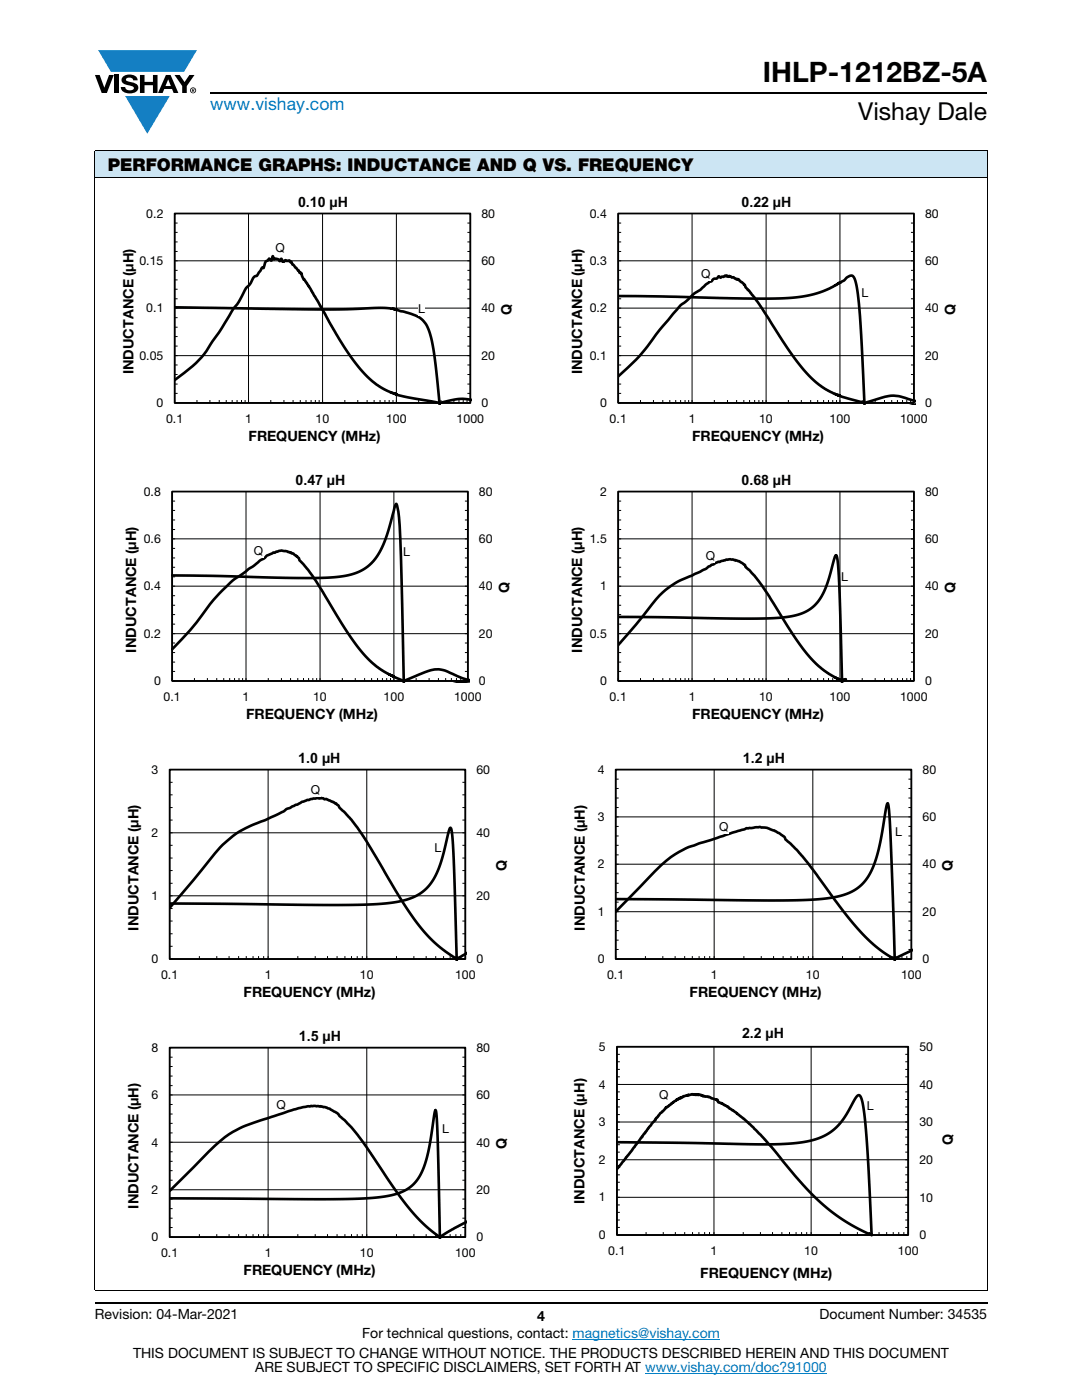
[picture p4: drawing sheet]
<svg xmlns="http://www.w3.org/2000/svg" width="216mm" height="279mm" viewBox="0 0 216 279" stroke-linecap="round" stroke-linejoin="round" font-family="sans-serif">
<g fill="#147fc3">
<path d="M19.6 10h19.7l-2.6 4.3h-1.1h-13.5z"/>
<path d="M25 19.2h8.9l-4.5 7.5z"/>
</g>
<g fill="#000">
<path d="M18.9 15h1l.9 2.5 1-2.5h.9l-1.4 3.6h-1zM22.9 15h.9v3.6h-.9zM24.6 15.3a2.1 2.1 0 0 1 2.8 .3l.1 .4h-.9a.79 .79 0 0 0-.7-.5 .79 .79 0 0 0-.8 .4l.3 .3 1 .2a1.08 1.08 0 0 1 1.2 1 1.08 1.08 0 0 1-1.1 1.2 1.73 1.73 0 0 1-2.4-1.2h.9a.96 .96 0 0 0 .8 .6 .96 .96 0 0 0 .9-.4 1.31 1.31 0 0 0-1.2-.6 1.03 1.03 0 0 1-1.1-.6 1.03 1.03 0 0 1 .2-1.1zM27.9 15h.9v1.3h1.7v-1.3h.9v3.6h-.9v-1.6h-1.7v1.6h-.9zM34.8 15h1.1l.9 1.4 1-1.4h1l-1.5 2.2v1.4h-.9v-1.4z"/>
<path d="M33.6 15.9l.5 1.3h-1.1zM33.1 15l-1.6 3.6h1l.3-.8h1.5l.3 .8h1l-1.6-3.6z"/>
<path d="M38.4 17.8h.2v.2h-.2zM38.3 17.7v.7h.1v-.3l.4 .3-.2-.3 .2-.2-.1-.2z"/>
<path d="M38.1 18a.46 .46 0 0 1 .9 0 .46 .46 0 0 1-.9 0zM37.9 18a.6 .6 0 0 0 1.2 0 .6 .6 0 0 0-1.2 0z"/>
</g>
<path d="M42 18.6h155M18.9 260h178.1" fill="none" stroke="#000" stroke-width=".36"/>
<path d="M114.3 267.3h29.3M128.7 274h36.3" fill="none" stroke="#007ec4" stroke-width=".2"/>
<path d="M18.9 30h178.1v5.5h-178.1z" fill="#cce5f3"/>
<g fill="none" stroke="#000" stroke-width=".2">
<path d="M18.9 30h178.1M18.9 35.5h178.1M18.9 30.1v227.3M197 30.1v227.3M34.9 42.6h59v37.8h-59zM34.9 52.1h59M34.9 59.6h.5M34.9 57.7h.5M34.9 55.9h.5M34.9 54h.5M34.9 50.2h.5M34.9 48.3h.5"/>
<path d="M34.9 46.4h.5M34.9 44.5h.5M49.6 42.6v37.8M64.4 42.6v37.8M79.1 42.6v37.8M93.3 59.6h.6M93.3 57.7h.6M93.3 55.9h.6M93.3 54h.6M93.3 50.2h.6M93.3 48.3h.6M93.3 46.4h.6"/>
<path d="M93.3 44.5h.6M34.9 71h59M34.9 61.5h59M34.9 78.5h.5M34.9 76.6h.5M34.9 74.7h.5M34.9 72.8h.5M34.9 69.1h.5M34.9 67.2h.5M34.9 65.3h.5M34.9 63.4h.5M39.3 79.8v.6"/>
<path d="M41.9 79.8v.6M43.7 79.8v.6M45.1 79.8v.6M46.3 79.8v.6M47.3 79.8v.6M48.2 79.8v.6M48.9 79.8v.6M54 79.8v.6M56.7 79.8v.6M58.5 79.8v.6M59.9 79.8v.6M61.1 79.8v.6"/>
<path d="M62.1 79.8v.6M62.9 79.8v.6M63.7 79.8v.6M68.8 79.8v.6M71.4 79.8v.6M73.3 79.8v.6M74.6 79.8v.6M75.8 79.8v.6M76.8 79.8v.6M77.7 79.8v.6M78.4 79.8v.6M83.5 79.8v.6"/>
<path d="M86.1 79.8v.6M88 79.8v.6M89.4 79.8v.6M90.6 79.8v.6M91.6 79.8v.6M92.4 79.8v.6M93.2 79.8v.6M93.3 78.5h.6M93.3 76.6h.6M93.3 74.7h.6M93.3 72.8h.6M93.3 69.1h.6"/>
<path d="M93.3 67.2h.6M93.3 65.3h.6M93.3 63.4h.6M18.9 257.5h178.1"/>
</g>
<path d="M34.9 42.6h59v37.8h-59z" fill="none" stroke="#000" stroke-width=".35"/>
<path d="M34.9 61.3l29.4 .5 12.2-.4 2.6 .4 3.6 1.1a5 5 0 0 1 3.2 4l.8 4.3 1 9.5M34.9 75.9a22.6 22.6 0 0 0 6.7-6.5l2.4-3.5 2.6-4.3a20.8 20.8 0 0 0 2.7-4.3 4.6 4.6 0 0 0 1.3-2l.7-.3 1-1.6 .3 .1 .5-1.4 .4-.1 .2-.4 .3 .3 .2 .1 .2-.9 .2 .7 .4-.2 .5 .1 .3 .4 .3-.5 .3 .6 .1-.1 .2 .1 .2-.3 .5 .2a.31 .31 0 0 1 .4-.1 .31 .31 0 0 1 .2 .3l.1-.1 .3 .6 .2 .1 .9 1.1h.1l.2 .5 .1-.2 .2 .4 .1-.2 .4 1.3 .1-.1 .9 1.4 6.9 11.8 2.5 3.6 2.3 2.7 2.6 2 3.3 1.6 7.4 1.4a6.3 6.3 0 0 0 3.5-.3l2.1-.3 1.9 .2" fill="none" stroke="#000" stroke-width=".53"/>
<g fill="#fff">
<path d="M83.4 60.2h1.4v2.9h-1.4z"/>
<path d="M55 48h1.9v2.9h-1.9z"/>
</g>
<g fill="none" stroke="#000" stroke-width=".2">
<path d="M123.4 42.6h59v37.8h-59zM123.4 52.1h59M123.4 59.6h.5M123.4 57.7h.5M123.4 55.9h.5M123.4 54h.5M123.4 50.2h.5M123.4 48.3h.5M123.4 46.4h.5M123.4 44.5h.5M138.1 42.6v37.8M152.9 42.6v37.8"/>
<path d="M167.6 42.6v37.8M181.8 59.6h.6M181.8 57.7h.6M181.8 55.9h.6M181.8 54h.6M181.8 50.2h.6M181.8 48.3h.6M181.8 46.4h.6M181.8 44.5h.6M123.4 71h59M123.4 61.5h59M123.4 78.5h.5"/>
<path d="M123.4 76.6h.5M123.4 74.7h.5M123.4 72.8h.5M123.4 69.1h.5M123.4 67.2h.5M123.4 65.3h.5M123.4 63.4h.5M127.8 79.8v.6M130.4 79.8v.6M132.3 79.8v.6M133.6 79.8v.6M134.8 79.8v.6"/>
<path d="M135.8 79.8v.6M136.7 79.8v.6M137.4 79.8v.6M142.5 79.8v.6M145.2 79.8v.6M147 79.8v.6M148.4 79.8v.6M149.6 79.8v.6M150.6 79.8v.6M151.4 79.8v.6M152.2 79.8v.6M157.3 79.8v.6"/>
<path d="M159.9 79.8v.6M161.8 79.8v.6M163.2 79.8v.6M164.3 79.8v.6M165.3 79.8v.6M166.2 79.8v.6M166.9 79.8v.6M172 79.8v.6M174.6 79.8v.6M176.5 79.8v.6M177.9 79.8v.6M179.1 79.8v.6"/>
<path d="M180.1 79.8v.6M180.9 79.8v.6M181.7 79.8v.6M181.8 78.5h.6M181.8 76.6h.6M181.8 74.7h.6M181.8 72.8h.6M181.8 69.1h.6M181.8 67.2h.6M181.8 65.3h.6M181.8 63.4h.6"/>
</g>
<path d="M123.4 42.6h59v37.8h-59z" fill="none" stroke="#000" stroke-width=".35"/>
<path d="M123.4 59.1l26.8 .5 7.9-.2 3.2-.4 2.8-.8 1.8-.8 1.7-1h.1l1.8-1.3a.69 .69 0 0 1 1 .6 62.9 62.9 0 0 1 1.4 12.7l.6 12.3M123.4 75.1a44.9 44.9 0 0 0 8.3-9.4l2.1-2.5a13.5 13.5 0 0 1 3.6-3.6 7.2 7.2 0 0 1 2.4-1.8l1.9-1.7h.3a.87 .87 0 0 1 1-.5l.4-.5 .4 .3 .3-.2 .2 .1 .4-.3 .2 .1 .1-.1 .3 .2 .2-.1 .6 .3 .3-.1 .6 .5 .3-.1 .8 .6 .5 .6 .2 .4 .6 .7 2.1 2.7 6.6 10.3 3.4 4.1 2 1.7 2 1.3 2.3 1 3.4 1a4.5 4.5 0 0 0 3.6-.4l1.8-.5 1.7-.2 1.3 .1 3 .9" fill="none" stroke="#000" stroke-width=".53"/>
<g fill="#fff">
<path d="M171.9 56.9h1.4v2.9h-1.4z"/>
<path d="M139.9 53.1h1.9v2.9h-1.9z"/>
</g>
<g fill="none" stroke="#000" stroke-width=".2">
<path d="M34.4 98.1v37.8h59v-37.8M34.4 98.1h59M49.1 98.1v37.8M63.9 98.1v37.8M78.6 98.1v37.8M34.4 117h59M34.4 107.5h59M34.4 118.9h.5M34.4 115.1h.5M34.4 113.2h.5M34.4 111.4h.5M34.4 109.4h.5"/>
<path d="M34.4 105.7h.5M34.4 103.8h.5M34.4 101.9h.5M34.4 100h.5M92.8 118.9h.6M92.8 115.1h.6M92.8 113.2h.6M92.8 111.4h.6M92.8 109.4h.6M92.8 105.7h.6M92.8 103.8h.6M92.8 101.9h.6"/>
<path d="M92.8 100h.6M34.4 126.5h59M34.4 134h.5M34.4 132.1h.5M34.4 130.2h.5M34.4 128.3h.5M34.4 124.6h.5M34.4 122.7h.5M34.4 120.8h.5M38.8 135.3v.6M41.4 135.3v.6M43.2 135.3v.6"/>
<path d="M44.6 135.3v.6M45.8 135.3v.6M46.8 135.3v.6M47.7 135.3v.6M48.4 135.3v.6M53.5 135.3v.6M56.2 135.3v.6M58 135.3v.6M59.4 135.3v.6M60.6 135.3v.6M61.6 135.3v.6M62.4 135.3v.6"/>
<path d="M63.2 135.3v.6M68.3 135.3v.6M70.9 135.3v.6M72.8 135.3v.6M74.2 135.3v.6M75.3 135.3v.6M76.3 135.3v.6M77.2 135.3v.6M77.9 135.3v.6M83 135.3v.6M85.6 135.3v.6M87.5 135.3v.6"/>
<path d="M88.9 135.3v.6M90.1 135.3v.6M91.1 135.3v.6M91.9 135.3v.6M92.7 135.3v.6M92.8 134h.6M92.8 132.1h.6M92.8 130.2h.6M92.8 128.3h.6M92.8 124.6h.6M92.8 122.7h.6M92.8 120.8h.6"/>
</g>
<path d="M34.4 98.1h59v37.8h-59z" fill="none" stroke="#000" stroke-width=".35"/>
<path d="M34.4 114.8l28.3 .6 4.6-.3 3.2-.6 1.5-.6 1.3-.8 1.1-1.1 1-1.3 1.4-2.9 2-6.8 .2-.4 .2 .2a63.2 63.2 0 0 1 .8 11.8l.6 23.6M34.4 129.6a80.5 80.5 0 0 0 8.3-10l1.6-1.7a24.2 24.2 0 0 1 5-4l2.7-2.1 .7-.3 .5-.6 1.4-.6h.2l.4-.2 1-.2 .7 .1 1.1 .3h.1l1 .6 2.4 2.8 1.4 2.1 5.8 9.5 3.3 4.6 1.6 1.8 1.7 1.4 1.8 1.2 2.3 1.1a1.72 1.72 0 0 0 2 .2l4-1.7 1.2-.3h1l1.2 .2 3.3 1.5 1.5 .4M93.6 136l-1.7 .2" fill="none" stroke="#000" stroke-width=".53"/>
<g fill="#fff">
<path d="M80.4 108.7h1.4v2.9h-1.4z"/>
<path d="M50.6 108.3h1.9v2.9h-1.9z"/>
</g>
<g fill="none" stroke="#000" stroke-width=".2">
<path d="M123.4 98.1v37.8h59v-37.8M138.1 98.1v37.8M152.9 98.1v37.8M167.6 98.1v37.8M182.4 98.1h-59M123.4 118.9h.5M123.4 115.1h.5M123.4 113.2h.5M123.4 111.4h.5M123.4 109.4h.5M123.4 105.7h.5M123.4 103.8h.5"/>
<path d="M123.4 101.9h.5M123.4 100h.5M181.8 118.9h.6M181.8 115.1h.6M181.8 113.2h.6M181.8 111.4h.6M181.8 109.4h.6M181.8 105.7h.6M181.8 103.8h.6M181.8 101.9h.6M181.8 100h.6M182.4 117h-59"/>
<path d="M182.4 107.5h-59M123.4 126.5h59M123.4 134h.5M123.4 132.1h.5M123.4 130.2h.5M123.4 128.3h.5M123.4 124.6h.5M123.4 122.7h.5M123.4 120.8h.5M127.8 135.3v.6M130.4 135.3v.6M132.3 135.3v.6"/>
<path d="M133.6 135.3v.6M134.8 135.3v.6M135.8 135.3v.6M136.7 135.3v.6M137.4 135.3v.6M142.5 135.3v.6M145.2 135.3v.6M147 135.3v.6M148.4 135.3v.6M149.6 135.3v.6M150.6 135.3v.6M151.4 135.3v.6"/>
<path d="M152.2 135.3v.6M157.3 135.3v.6M159.9 135.3v.6M161.8 135.3v.6M163.2 135.3v.6M164.3 135.3v.6M165.3 135.3v.6M166.2 135.3v.6M166.9 135.3v.6M172 135.3v.6M174.6 135.3v.6M176.5 135.3v.6"/>
<path d="M177.9 135.3v.6M179.1 135.3v.6M180.1 135.3v.6M180.9 135.3v.6M181.7 135.3v.6M181.8 134h.6M181.8 132.1h.6M181.8 130.2h.6M181.8 128.3h.6M181.8 124.6h.6M181.8 122.7h.6M181.8 120.8h.6"/>
</g>
<path d="M123.4 98.1h59v37.8h-59z" fill="none" stroke="#000" stroke-width=".35"/>
<path d="M123.4 123.1l27.6 .4 4.9-.2 3.2-.6 1.4-.5 1.3-.7 1-.9 .9-1.1 1.2-2.6 1.6-5.5 .3-.6 .4 1.4 .2 4 .6 20M123.4 128.7l4.4-5.2a31.6 31.6 0 0 1 5.3-6 30.6 30.6 0 0 1 6.3-3.3l1.4-.6 1.2-.9 1.4-.6 .2 .1 1.4-.5 .7-.1 1 .2 .8 .2 1.2 .8 .1 .3 1.8 1.8 1.5 2 6.1 9.6 3.4 4.7 1.9 1.9 2.2 1.5 2.1 1.2 1-.3" fill="none" stroke="#000" stroke-width=".53"/>
<g fill="#fff">
<path d="M167.8 113.6h1.4v2.9h-1.4z"/>
<path d="M140.8 109.5h1.9v2.9h-1.9z"/>
</g>
<g fill="none" stroke="#000" stroke-width=".2">
<path d="M33.9 153.6h59v37.8h-59zM33.9 158.6h.5M33.9 156.1h.5M53.5 153.6v37.8M73.2 153.6v37.8M92.3 158.6h.6M92.3 156.1h.6M33.9 178.8h59M33.9 166.2h59M33.9 176.3h.5M33.9 173.7h.5M33.9 171.2h.5"/>
<path d="M33.9 168.7h.5M33.9 163.7h.5M33.9 161.2h.5M92.3 176.3h.6M92.3 173.7h.6M92.3 171.2h.6M92.3 168.7h.6M92.3 163.7h.6M92.3 161.2h.6M33.9 188.9h.5M33.9 186.4h.5M33.9 183.8h.5"/>
<path d="M33.9 181.3h.5M39.8 190.8v.6M43.3 190.8v.6M45.7 190.8v.6M47.6 190.8v.6M49.1 190.8v.6M50.5 190.8v.6M51.6 190.8v.6M52.6 190.8v.6M59.4 190.8v.6M62.9 190.8v.6M65.4 190.8v.6"/>
<path d="M67.3 190.8v.6M68.8 190.8v.6M70.1 190.8v.6M71.3 190.8v.6M72.3 190.8v.6M79.1 190.8v.6M82.6 190.8v.6M85 190.8v.6M86.9 190.8v.6M88.5 190.8v.6M89.8 190.8v.6M91 190.8v.6"/>
<path d="M91.9 190.8v.6M92.3 188.9h.6M92.3 186.4h.6M92.3 183.8h.6M92.3 181.3h.6"/>
</g>
<path d="M33.9 153.6h59v37.8h-59z" fill="none" stroke="#000" stroke-width=".35"/>
<path d="M33.9 180.3l36.8 .3 6.1-.3 4-.7 1.9-.7 1.5-.8 1.2-1.1 1-1.4 .8-1.4 .7-1.9 1.6-6.3 .4-.8 .3 1.2 .3 3.9 .6 21.4M33.9 181.2l5.3-6.2a44.6 44.6 0 0 1 7.1-8 27.4 27.4 0 0 1 7.2-3.6l6.7-3.4 1.9-.5 1.2-.2 .5 .1 .2-.2 .5 .1 2 .8 .5 .3h.1l3 3.2 2.1 2.9 8.1 13.5 2.5 3.6 1.9 2.5 2.9 2.8 3.3 2.3 .7-.1 1.5-.9" fill="none" stroke="#000" stroke-width=".53"/>
<g fill="#fff">
<path d="M86.7 167.6h1.4v2.9h-1.4z"/>
<path d="M62 156.1h1.9v2.9h-1.9z"/>
</g>
<g fill="none" stroke="#000" stroke-width=".2">
<path d="M122.9 153.6h59v37.8h-59zM122.9 159.3h.5M122.9 157.4h.5M122.9 155.5h.5M142.5 153.6v37.8M162.2 153.6v37.8M181.3 159.3h.6M181.3 157.4h.6M181.3 155.5h.6M122.9 178.1h.5M122.9 176.3h.5M122.9 174.4h.5"/>
<path d="M122.9 170.6h.5M122.9 168.7h.5M122.9 166.8h.5M122.9 164.9h.5M122.9 161.2h.5M181.3 178.1h.6M181.3 176.3h.6M181.3 174.4h.6M181.3 170.6h.6M181.3 168.7h.6M181.3 166.8h.6M181.3 164.9h.6"/>
<path d="M181.3 161.2h.6M181.9 172.5h-59M181.9 163h-59M122.9 182h59M122.9 189.5h.5M122.9 187.6h.5M122.9 185.7h.5M122.9 183.8h.5M122.9 180h.5M128.8 190.8v.6M132.3 190.8v.6M134.7 190.8v.6"/>
<path d="M136.6 190.8v.6M138.1 190.8v.6M139.5 190.8v.6M140.6 190.8v.6M141.6 190.8v.6M148.4 190.8v.6M151.9 190.8v.6M154.4 190.8v.6M156.3 190.8v.6M157.8 190.8v.6M159.1 190.8v.6M160.3 190.8v.6"/>
<path d="M161.3 190.8v.6M168.1 190.8v.6M171.6 190.8v.6M174 190.8v.6M175.9 190.8v.6M177.5 190.8v.6M178.8 190.8v.6M180 190.8v.6M180.9 190.8v.6M181.3 189.5h.6M181.3 187.6h.6M181.3 185.7h.6"/>
<path d="M181.3 183.8h.6M181.3 180h.6"/>
</g>
<path d="M122.9 153.6h59v37.8h-59z" fill="none" stroke="#000" stroke-width=".35"/>
<path d="M122.9 179.4l36 .3 5.8-.4 2.2-.3 1.9-.5 1.7-.9 1.4-1 1.1-1.3 1-1.7 .8-2.1 .5-2.1 1.5-8.1 .3-1 .3 1.4 .3 4.2 .8 25.8M122.9 181.9l4.7-4.8a34 34 0 0 1 7.9-7.1l1.9-.9 11.6-3.8 2.6-.3 1.5 .2 1.4 .5 1.9 1.2 .4 .7 2.3 2.2 2.2 2.6 8 10.8 2.6 2.9 2.4 2.4 3 2.2 .5 .3 .8 .2 3.5-1.6" fill="none" stroke="#000" stroke-width=".53"/>
<g fill="#fff">
<path d="M178.6 164.4h1.4v2.9h-1.4z"/>
<path d="M143.5 163.4h1.9v2.9h-1.9z"/>
</g>
<g fill="none" stroke="#000" stroke-width=".2">
<path d="M33.9 209.1h59v37.8h-59zM33.9 218.5h59M33.9 216.7h.5M33.9 214.8h.5M33.9 212.8h.5M33.9 211h.5M53.5 209.1v37.8M73.2 209.1v37.8M92.3 216.7h.6M92.3 214.8h.6M92.3 212.8h.6M92.3 211h.6"/>
<path d="M33.9 237.4h59M33.9 228h59M33.9 239.3h.5M33.9 235.5h.5M33.9 233.6h.5M33.9 231.8h.5M33.9 229.9h.5M33.9 226.1h.5M33.9 224.2h.5M33.9 222.3h.5M33.9 220.4h.5M92.3 239.3h.6"/>
<path d="M92.3 235.5h.6M92.3 233.6h.6M92.3 231.8h.6M92.3 229.9h.6M92.3 226.1h.6M92.3 224.2h.6M92.3 222.3h.6M92.3 220.4h.6M33.9 245h.5M33.9 243.1h.5M33.9 241.2h.5M39.8 246.3v.6"/>
<path d="M43.3 246.3v.6M45.7 246.3v.6M47.6 246.3v.6M49.1 246.3v.6M50.5 246.3v.6M51.6 246.3v.6M52.6 246.3v.6M59.4 246.3v.6M62.9 246.3v.6M65.4 246.3v.6M67.3 246.3v.6M68.8 246.3v.6"/>
<path d="M70.1 246.3v.6M71.3 246.3v.6M72.3 246.3v.6M79.1 246.3v.6M82.6 246.3v.6M85 246.3v.6M86.9 246.3v.6M88.5 246.3v.6M89.8 246.3v.6M91 246.3v.6M91.9 246.3v.6M92.3 245h.6"/>
<path d="M92.3 243.1h.6M92.3 241.2h.6"/>
</g>
<path d="M33.9 209.1h59v37.8h-59z" fill="none" stroke="#000" stroke-width=".35"/>
<g fill="#fff">
<path d="M88.3 223.8h1.3v2.9h-1.3z"/>
<path d="M55.2 218.9h1.9v2.9h-1.9z"/>
</g>
<path d="M33.9 239.2l35.5 .1 6-.3 2.3-.4 1.7-.4 1.6-.7 1.3-1 1.1-1.2 .9-1.6 1.1-3.8 1.5-8.4 .2 1.1 .2 4.5 .5 20.1M33.9 237.7l4.7-4.8a37.5 37.5 0 0 1 8.2-7.2l1.6-.8 1.8-.7 9.4-3.1 2.5-.4 1.9 .1 1.2 .2 2.1 1.2 2.8 2.8 3.2 4.2 4.9 7.3 2.5 3.5 2.7 3.1 2.6 2.5 1.5 1.1h.5l5.1-2.9M123.1 228l30.1 .4 4.6-.2 3.2-.4 1.7-.4 1.5-.6 1.2-.7 1.3-.9 1.7-2 2.6-4.5a.48 .48 0 0 1 .6-.1 .48 .48 0 0 1 .3 .6l.5 2.8 .5 5.1 1 19.4M123.1 233.3l3-3.7 4.8-6.5 1.9-2 .5-.3 1.7-1.3 2.3-1 .1 .1 .8-.2 .7 .1 .3-.1 .8 .1 .3 .3 1.1 .1 .6 .3 1.2 .3 .2 .5 .8 .3 1.1 .6 .3 .3 1.2 .8 2.4 2 2.6 2.5 2.2 2.5 4.7 5.7 2.2 2.5 4 3.8 2.5 1.9 2.4 1.5 3.2 1.7 .9 .2" fill="none" stroke="#000" stroke-width=".53"/>
<g fill="none" stroke="#000" stroke-width=".2">
<path d="M123.1 208.9h58.1v37.6h-58.1zM123.1 219.4h.6M123.1 217.9h.6M123.1 214.9h.6M123.1 213.4h.6M123.1 211.9h.6M123.1 210.4h.6M142.5 208.9v37.6M161.9 208.9v37.6M180.6 219.4h.6M180.6 217.9h.6M180.6 214.9h.6"/>
<path d="M180.6 213.4h.6M180.6 211.9h.6M180.6 210.4h.6M181.2 216.4h-58.1M123.1 231.5h58.1M123.1 223.9h58.1M123.1 237.5h.6M123.1 235.9h.6M123.1 234.5h.6M123.1 232.9h.6M123.1 229.9h.6M123.1 228.5h.6"/>
<path d="M123.1 226.9h.6M123.1 225.4h.6M123.1 222.4h.6M123.1 220.9h.6M180.6 237.5h.6M180.6 235.9h.6M180.6 234.5h.6M180.6 232.9h.6M180.6 229.9h.6M180.6 228.5h.6M180.6 226.9h.6M180.6 225.4h.6"/>
<path d="M180.6 222.4h.6M180.6 220.9h.6M181.2 238.9h-58.1M123.1 245h.6M123.1 243.5h.6M123.1 242h.6M123.1 240.5h.6M128.9 245.9v.6M132.3 245.9v.6M134.8 245.9v.6M136.6 245.9v.6M138.2 245.9v.6"/>
<path d="M139.5 245.9v.6M140.6 245.9v.6M141.6 245.9v.6M148.3 245.9v.6M151.7 245.9v.6M154.1 245.9v.6M156 245.9v.6M157.5 245.9v.6M158.8 245.9v.6M159.9 245.9v.6M161 245.9v.6M167.7 245.9v.6"/>
<path d="M171.1 245.9v.6M173.5 245.9v.6M175.4 245.9v.6M176.9 245.9v.6M178.2 245.9v.6M179.3 245.9v.6M180.4 245.9v.6M180.6 245h.6M180.6 243.5h.6M180.6 242h.6M180.6 240.5h.6"/>
</g>
<path d="M123.1 208.9h58.1v37.6h-58.1z" fill="none" stroke="#000" stroke-width=".35"/>
<g fill="#fff">
<path d="M173 219.2h1.3v2.9h-1.3z"/>
<path d="M131.5 217h1.9v2.9h-1.9z"/>
</g>
<text font-size="5.6" x="152.2" y="16.4">IHLP-1212BZ-5A</text>
<text font-size="4.9" x="171.3" y="24">Vishay Dale</text>
<text font-size="3.5" fill="#007ec4" x="42" y="21.9">www.vishay.com</text>
<text font-size="3.5" x="21.5" y="34.1">PERFORMANCE GRAPHS: INDUCTANCE AND Q VS. FREQUENCY</text>
<g font-size="2.8">
<text x="59.5" y="41.3">0.10 µH</text>
<text x="148" y="41.3">0.22 µH</text>
<text x="102.1" y="62.9" transform="rotate(-90 102.1 62.9)">Q</text>
<text x="190.6" y="62.9" transform="rotate(-90 190.6 62.9)">Q</text>
<text x="26.7" y="74.7" transform="rotate(-90 26.7 74.7)">INDUCTANCE (μH)</text>
<text x="116.2" y="74.7" transform="rotate(-90 116.2 74.7)">INDUCTANCE (μH)</text>
<text x="49.6" y="87.9">FREQUENCY (MHz)</text>
<text x="138.1" y="87.9">FREQUENCY (MHz)</text>
<text x="59" y="96.7">0.47 µH</text>
<text x="148" y="96.7">0.68 µH</text>
<text x="101.6" y="118.3" transform="rotate(-90 101.6 118.3)">Q</text>
<text x="190.6" y="118.3" transform="rotate(-90 190.6 118.3)">Q</text>
<text x="27.2" y="130.2" transform="rotate(-90 27.2 130.2)">INDUCTANCE (μH)</text>
<text x="116.2" y="130.2" transform="rotate(-90 116.2 130.2)">INDUCTANCE (μH)</text>
<text x="49.1" y="143.4">FREQUENCY (MHz)</text>
<text x="138.1" y="143.4">FREQUENCY (MHz)</text>
<text x="59.5" y="152.2">1.0 µH</text>
<text x="148.3" y="152.2">1.2 µH</text>
<text x="101.1" y="173.8" transform="rotate(-90 101.1 173.8)">Q</text>
<text x="190.1" y="173.8" transform="rotate(-90 190.1 173.8)">Q</text>
<text x="27.7" y="185.7" transform="rotate(-90 27.7 185.7)">INDUCTANCE (μH)</text>
<text x="116.7" y="185.7" transform="rotate(-90 116.7 185.7)">INDUCTANCE (μH)</text>
<text x="48.6" y="198.9">FREQUENCY (MHz)</text>
<text x="137.6" y="198.9">FREQUENCY (MHz)</text>
<text x="59.6" y="207.7">1.5 µH</text>
<text x="148.1" y="207.1">2.2 µH</text>
<text x="101.1" y="229.3" transform="rotate(-90 101.1 229.3)">Q</text>
<text x="190.2" y="228.6" transform="rotate(-90 190.2 228.6)">Q</text>
<text x="27.7" y="241.2" transform="rotate(-90 27.7 241.2)">INDUCTANCE (μH)</text>
<text x="116.6" y="240.3" transform="rotate(-90 116.6 240.3)">INDUCTANCE (μH)</text>
<text x="48.6" y="254.4">FREQUENCY (MHz)</text>
<text x="139.7" y="255">FREQUENCY (MHz)</text>
<text x="18.9" y="263.3">Revision: 04-Mar-2021</text>
<text x="107.2" y="263.6">4</text>
<text x="163.6" y="263.3">Document Number: 34535</text>
<text x="72.3" y="267.1">For technical questions, contact: magnetics@vishay.com</text>
<text x="26.5" y="271">THIS DOCUMENT IS SUBJECT TO CHANGE WITHOUT NOTICE. THE PRODUCTS DESCRIBED HEREIN AND THIS DOCUMENT</text>
<text x="50.9" y="273.8">ARE SUBJECT TO SPECIFIC DISCLAIMERS, SET FORTH AT www.vishay.com/doc?91000</text>
</g>
<g font-size="2.5">
<text x="29.2" y="43.4">0.2</text>
<text x="96.1" y="43.4">80</text>
<text x="117.7" y="43.4">0.4</text>
<text x="184.6" y="43.4">80</text>
<text x="27.8" y="52.9">0.15</text>
<text x="55" y="50.4">Q</text>
<text x="96.1" y="52.9">60</text>
<text x="117.7" y="52.9">0.3</text>
<text x="184.6" y="52.9">60</text>
<text x="139.9" y="55.4">Q</text>
<text x="171.9" y="59.3">L</text>
<text x="29.2" y="62.3">0.1</text>
<text x="83.4" y="62.5">L</text>
<text x="96.1" y="62.3">40</text>
<text x="117.7" y="62.3">0.2</text>
<text x="184.6" y="62.3">40</text>
<text x="27.8" y="71.8">0.05</text>
<text x="96.1" y="71.8">20</text>
<text x="117.7" y="71.8">0.1</text>
<text x="184.6" y="71.8">20</text>
<text x="31.3" y="81.2">0</text>
<text x="96.1" y="81.2">0</text>
<text x="119.8" y="81.2">0</text>
<text x="184.6" y="81.2">0</text>
<text x="33.1" y="84.4">0.1</text>
<text x="48.9" y="84.4">1</text>
<text x="63" y="84.4">10</text>
<text x="77" y="84.4">100</text>
<text x="91.1" y="84.4">1000</text>
<text x="121.6" y="84.4">0.1</text>
<text x="137.4" y="84.4">1</text>
<text x="151.5" y="84.4">10</text>
<text x="165.5" y="84.4">100</text>
<text x="179.6" y="84.4">1000</text>
<text x="28.7" y="98.9">0.8</text>
<text x="95.6" y="98.9">80</text>
<text x="119.8" y="98.9">2</text>
<text x="184.6" y="98.9">80</text>
<text x="28.7" y="108.4">0.6</text>
<text x="50.6" y="110.7">Q</text>
<text x="80.4" y="111.1">L</text>
<text x="95.6" y="108.4">60</text>
<text x="117.7" y="108.4">1.5</text>
<text x="140.8" y="111.8">Q</text>
<text x="184.6" y="108.4">60</text>
<text x="28.7" y="117.8">0.4</text>
<text x="95.6" y="117.8">40</text>
<text x="119.8" y="117.8">1</text>
<text x="167.8" y="115.9">L</text>
<text x="184.6" y="117.8">40</text>
<text x="28.7" y="127.3">0.2</text>
<text x="95.6" y="127.3">20</text>
<text x="117.7" y="127.3">0.5</text>
<text x="184.6" y="127.3">20</text>
<text x="30.8" y="136.7">0</text>
<text x="95.6" y="136.7">0</text>
<text x="119.8" y="136.7">0</text>
<text x="184.6" y="136.7">0</text>
<text x="32.6" y="139.8">0.1</text>
<text x="48.4" y="139.8">1</text>
<text x="62.5" y="139.8">10</text>
<text x="76.5" y="139.8">100</text>
<text x="90.6" y="139.8">1000</text>
<text x="121.6" y="139.8">0.1</text>
<text x="137.4" y="139.8">1</text>
<text x="151.5" y="139.8">10</text>
<text x="165.5" y="139.8">100</text>
<text x="179.6" y="139.8">1000</text>
<text x="30.3" y="154.4">3</text>
<text x="95.1" y="154.4">60</text>
<text x="119.3" y="154.4">4</text>
<text x="184.1" y="154.4">80</text>
<text x="62" y="158.5">Q</text>
<text x="30.3" y="167">2</text>
<text x="95.1" y="167">40</text>
<text x="119.3" y="163.9">3</text>
<text x="143.5" y="165.8">Q</text>
<text x="178.6" y="166.8">L</text>
<text x="184.1" y="163.9">60</text>
<text x="86.7" y="170">L</text>
<text x="119.3" y="173.3">2</text>
<text x="184.1" y="173.3">40</text>
<text x="30.3" y="179.6">1</text>
<text x="95.1" y="179.6">20</text>
<text x="119.3" y="182.8">1</text>
<text x="184.1" y="182.8">20</text>
<text x="30.3" y="192.2">0</text>
<text x="32.1" y="195.3">0.1</text>
<text x="52.8" y="195.3">1</text>
<text x="71.8" y="195.3">10</text>
<text x="90.8" y="195.3">100</text>
<text x="95.1" y="192.2">0</text>
<text x="119.3" y="192.2">0</text>
<text x="121.1" y="195.3">0.1</text>
<text x="141.8" y="195.3">1</text>
<text x="160.8" y="195.3">10</text>
<text x="179.8" y="195.3">100</text>
<text x="184.1" y="192.2">0</text>
<text x="30.3" y="209.9">8</text>
<text x="95.1" y="209.9">80</text>
<text x="119.5" y="209.7">5</text>
<text x="183.4" y="209.7">50</text>
<text x="30.3" y="219.4">6</text>
<text x="55.2" y="221.3">Q</text>
<text x="95.1" y="219.4">60</text>
<text x="119.5" y="217.2">4</text>
<text x="131.5" y="219.4">Q</text>
<text x="173" y="221.6">L</text>
<text x="183.4" y="217.2">40</text>
<text x="88.3" y="226.2">L</text>
<text x="119.5" y="224.7">3</text>
<text x="183.4" y="224.8">30</text>
<text x="30.3" y="228.8">4</text>
<text x="95.1" y="228.8">40</text>
<text x="119.5" y="232.3">2</text>
<text x="183.4" y="232.3">20</text>
<text x="30.3" y="238.3">2</text>
<text x="95.1" y="238.3">20</text>
<text x="119.5" y="239.8">1</text>
<text x="183.4" y="239.8">10</text>
<text x="30.3" y="247.7">0</text>
<text x="32.1" y="250.8">0.1</text>
<text x="52.8" y="250.8">1</text>
<text x="71.8" y="250.8">10</text>
<text x="90.8" y="250.8">100</text>
<text x="95.1" y="247.7">0</text>
<text x="119.5" y="247.3">0</text>
<text x="121.4" y="250.4">0.1</text>
<text x="141.8" y="250.4">1</text>
<text x="160.5" y="250.4">10</text>
<text x="179.2" y="250.4">100</text>
<text x="183.4" y="247.3">0</text>
</g>
</svg>
